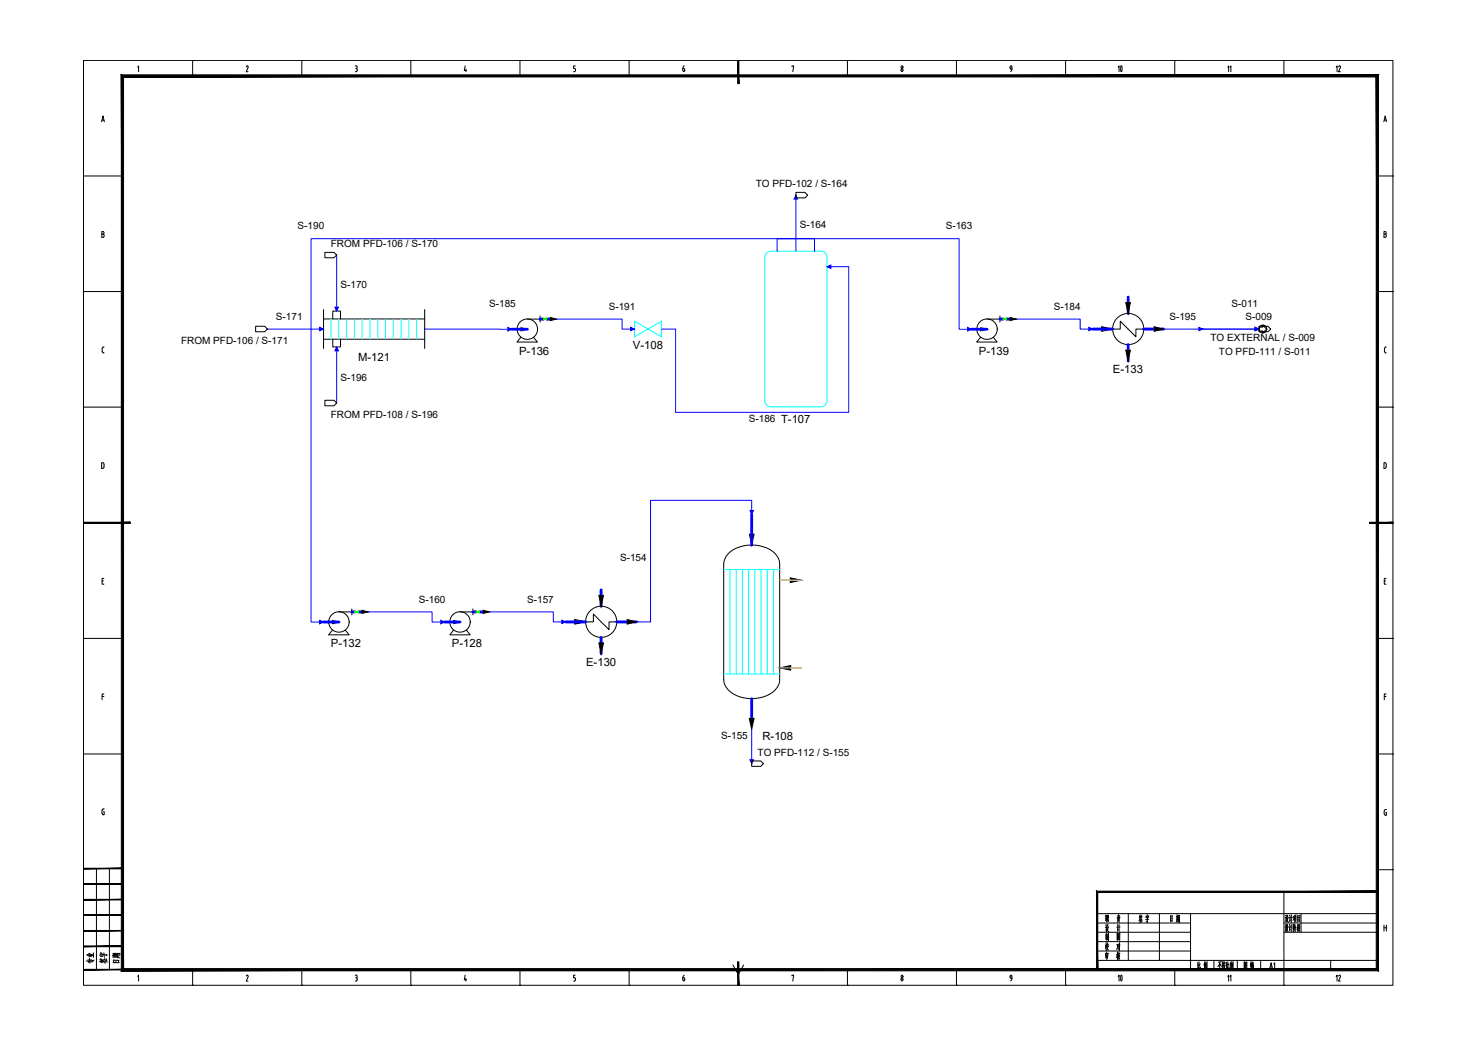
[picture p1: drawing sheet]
<svg xmlns="http://www.w3.org/2000/svg" width="420mm" height="297mm" viewBox="0 0 420 297" stroke-linecap="round" stroke-linejoin="round" font-family="sans-serif">
<g fill="none" stroke="#000" stroke-width=".28">
<path d="M23.7 17.2h372.3v262.9h-372.3zM39.1 19.1l.3-.4v1.7M54.8 17.2h.1M54.8 17.2v4.4M70.3 18.7l.3 .4-.6 1.3h.5M70.3 18.7l-.3 .3M85.8 17.2h.1M85.8 17.2v4.4M101 18.7h.2M101.1 19.5h.3l.1 .5M101.3 18.7l.2 .4-.2 .3M101.5 20l-.2 .3"/>
<path d="M116.8 17.2h.1M116.8 17.2v4.4M132.2 18.7l-.2 1.3h.6M132.4 19.6v.8M147.8 17.2h.1M147.8 17.2v4.4M163.5 18.7h-.4v.8h.4l.1 .3M163.6 19.8v.2M163.6 20l-.3 .3M178.8 17.2h.1M178.8 17.2v4.4M194.1 20l.3 .3 .3-.3"/>
<path d="M194.5 18.7l-.4 .7M209.9 17.2h.1M225.1 18.9v-.2h.5l-.2 1.7M240.9 17.2h.1M240.9 17.2v4.4M256.1 20l.3 .3 .3-.3M256.7 19.8v.2M256.7 19.8l-.3-.3-.3 .5M271.9 17.2h.1M271.9 17.2v4.4M287.7 19.6l-.4 .7M287.7 19.1l-.2-.4a.45 .45 0 0 0-.4 .5 .45 .45 0 0 0 .5 .4v-.5"/>
<path d="M302.9 17.2h.1M302.9 17.2v4.4M334 17.2h.1M334 17.2v4.4M365 17.2h.1M365 17.2v4.4M28.9 34.6l.4-1.6 .4 1.6M29 34.1h.5M101 20.4h.2M163.1 20.4h.2M194.1 20v-.5l.5 .1v.4M393.4 34.6l.4-1.6 .4 1.6"/>
<path d="M393.5 34.1h.6M23.7 50h11.1M391.6 50h4.4M396 50h.1M28.9 65.8l.6 .2v.4l-.2 .1 .3 .5-.1 .4-.6 .1zM28.9 66.5h.4M393.4 65.8l.6 .2v.4l-.2 .1 .3 .5-.1 .4-.6 .1zM393.4 66.5h.4M23.7 82.9h11.1M29 99.1v.8M29.1 99.9l.2 .4M29.6 98.7h-.4l-.1 .4"/>
<path d="M391.6 82.9h4.4M393.6 99.9l.3 .4M394.1 98.7l-.5 .2v1M396 82.9h.1M23.7 115.7h11.1M29.3 100.3h.3M391.6 115.7h4.4M393.9 100.3h.2M396 115.7h.1M29.6 132.6l-.4 .5M29.6 132l-.2-.4-.5-.1v1.7h.3M29.6 132v.7"/>
<path d="M394.1 132.6l-.4 .5M394.1 132l-.2-.4-.5-.1v1.7h.3M394.1 132v.7M396 148.6h.1M29 165.1h.4M29.5 164.4h-.5v1.7h.5M393.5 165.1h.4M394 164.4h-.5v1.7h.5M23.7 181.5h11.1M29 198h.5M29.5 197.3h-.5v1.6M391.6 181.5h4.4"/>
<path d="M393.5 198h.5M394 197.3h-.5v1.6M396 181.5h.1M23.7 214.3h11.1M391.6 214.3h4.4M396 214.3h.1M29.4 230.7h.2v.9l-.4-.1-.2-.4M29.6 229.9l-.5 .3-.1 1M393.5 231.3l.3 .4M393.8 230.1h.3M393.8 230.1l-.2 .2-.1 1M393.9 230.9h.2v.9h-.3"/>
<path d="M27.4 246.9v28.7M31.1 246.9v28.7M311.9 259.7h79.7M320.7 259.7v13.3M326.1 260l.1 .3M329.6 259.7v13.3M338.4 259.7v15.9M365 253.5v26.6M369.9 259.7v5.3M391.6 247.2h4.4M396 247.2h.1M39.1 277.6l.3-.4v1.7"/>
<path d="M54.8 275.6v4.5M70 277.4l.4-.2 .1 .5M70.5 277.8l-.5 1.1h.5M85.8 275.6v4.5M101 277.2l.5 .2v.3l-.2 .2 .2 .4M101 278.9h.2M101.1 277.9h.1M101.5 278.5l-.2 .3M101.5 278.3v.2M116.8 275.6v4.5M132.2 277.2l-.2 1.3h.6M132.4 278.1v.8"/>
<path d="M147.8 275.6v4.5M163.1 278.9h.2M163.3 277.9l.3 .4M163.5 277.2h-.4v.7h.2M163.6 278.3v.2M163.6 278.5l-.3 .3M178.8 275.6v4.5M194.1 278.5l.3 .3 .3-.3M194.4 277.9l.2 .4M194.4 277.9h-.3v.6M194.5 277.2l-.4 .7M194.6 278.3v.2"/>
<path d="M208.4 274.3l1.5 2.7 1.5-2.7M225.1 277.4v-.2h.5l-.2 1.7M240.9 275.6v4.5M256.1 278.3l.3-.4 .3 .4M256.1 278.5l.3 .3 .3-.3M256.1 278.3v.2M256.7 278.3v.2M271.9 275.6v4.5M287.1 277.5l.3-.3 .3 .3M287.1 277.6l.2 .4 .3 .1v-.5M287.7 278.1l-.4 .7M302.9 275.6v4.5"/>
<path d="M311.9 273h79.7M311.9 262.4h26.5M311.9 265h26.5M311.9 267.7h26.5M311.9 270.3h26.5M324 261.6l.1 .3M324.1 260l-.2 .9M324.1 260.5l.1 .3M324.2 261.5l.1 .4M324.3 260.8l.4 .8M324.3 260.7l-.5 1M324.3 260.4l-.3 .1"/>
<path d="M324.4 261.3h-.4M324.5 260.1l-.2 .6M324.5 260.5l.1 .3M324.5 261.5l-.1 .6M324.6 262l-.7 .2M324.7 260.4l-.3 .1M325.8 260.3v.5M326.2 261l-.1 1.2-.1-.3M326.3 260.8h-.4M326.4 260.7l-.2 .4M326.5 260.3v.5M326.5 260.4l-.7 .1"/>
<path d="M326.5 261.3l-.8 .1M332.8 260.3v1.7M333.1 261l-.3 .1M333.2 261.7l-.4 .1M333.2 260.3l-.4 .1M333.2 260.3v1.6M334 275.6v4.5M334.6 260.1v1.3M334.6 261.6l-.2 .5M334.8 261.6v.3M334.8 260.8h-.2M334.8 261.1h-.2"/>
<path d="M334.8 260v1.4M335 260.4l-.6 .1M335 261.4l-.6 .1M335.1 260.2l-.2 2M335.3 260.7l-.2 .1M335.3 261.2l-.2 .1M335.3 260.2v2l-.2-.2M335.3 260.3h-.2M340.5 273.5v1.7M340.8 274.9l-.4 .5M340.8 274.2l-.3 .2M340.9 273.4v1.8l.1 .2h.2v-.5"/>
<path d="M341.2 274l-.3 .6M342.4 273.8v1.7M342.5 273.3l-.2 1.1M342.6 274.4l.1 .3M342.7 273.7l-.2 .9M342.8 274.1h-.2M342.8 274.1l-.2 1.2M342.9 273.6l-.4 .2M342.9 273.9v1M343.1 273.3v2.1l-.2-.3M345.1 273v2.6M346.7 273.9v1.5"/>
<path d="M346.8 273.4l-.6 1.4M346.9 274.1l.3 .6M347.2 273.4l-.9 .1M347.6 273.2v2.2l-.2-.2M347.7 274.3l-.3 .3M347.7 273.9l-.3 .1M347.8 273.6v.5M348 273.9l-.1 .9 .4 .6M348 273.3l.1 .3M348.1 274.4l-.4 1.1M348.3 273.7l-.5 .1M348.3 273.6l-.1 .4"/>
<path d="M348.3 274.4l-.6 .1M348.6 273.5v1.7M348.9 274.9l-.3 .5M348.9 274.2l-.3 .1M349 273.4v1.8l.2 .1h.2v-.5M349.3 273.9l-.3 .7M349.9 273.7v1.7M350 273.3l-.3 1M350 274.4l.1 .3M350.1 273.7l-.1 .9M350.3 274.1h-.2M350.3 274l-.3 1.3"/>
<path d="M350.3 273.6l-.3 .1M350.4 273.9v.9M350.5 273.3v2.1l-.1-.3M351.7 273v2.6M353.7 275.3h.7M353.7 273.4v2M354 274.1l.4 .5M354 274.9l.1 .2M354 274.6l.1 .2M354.1 273.7l-.2 .6M354.2 273.9h-.2M354.3 273.8l-.5 .9"/>
<path d="M354.4 273.4v2M354.4 273.5l-.7 .1M355.5 273.8v.9M355.6 273.3v2.1M355.8 273.9l-.3 .1M355.8 273.8v.9l-.1-.1M355.9 274.4v1M356 273.8v.6M356.1 274.5v.8M356.3 273.8h-.3M356.3 273.8l-.1 .4M356.3 274.2h-.3"/>
<path d="M356.3 274.9h-.4M356.3 275.3l-.4 .1M356.3 273.5h-.4M356.3 274.5h-.4M356.3 274.4v1M365 262.4h26.6M365 265h26.6M365.4 262.8l.1 .4M365.4 260.2l.2 .3M365.5 263.5l-.2 .1M365.5 263.4v1M365.6 260.8l-.3 .1"/>
<path d="M365.6 260.8v1M365.7 264.1l-.3 .6M365.7 261.5l-.2 .5M365.7 263.2l-.1 .6M365.7 263.9l.5 .9M365.7 262.9l.3-.1v.6l.2 .1M365.7 262.8v.4M365.8 261.3l.5 .8M365.8 260.1l-.1 1M366 260.1v.7h.3M366 260.2h-.2M366 263.7l-.3 .1"/>
<path d="M366.1 263.6l-.6 1.2M366.1 261.1h-.4M366.1 261l-.5 1.2M366.6 262.8l.1 .4M366.6 260.1l.2 .4M366.6 263.5h-.2M366.6 263.4v1.1M366.7 260.8h-.2M366.7 260.7v1.2M366.8 264.1l-.2 .5M366.8 261.5l-.2 .4M367.1 262.7v2.1"/>
<path d="M367.1 260v2.2M367.3 263.5l-.5 .1M367.4 260.8l-.6 .1M367.6 262.7v2.1M367.8 262.8l-.1 1.3v-.2M367.8 260.5v.9M367.8 262.9h-.2M367.9 260.5h-.3M368 263.6l-.3 1.2M368 261.3l-.4 .3M368 260.5v1.1M368.1 262.9l.2 .8h.2"/>
<path d="M368.1 262.7l-.3 1M368.2 260.8l-.3 1.4M368.2 260.2v.4M368.2 261.6l.3 .5M368.2 263.5v1.4M368.4 260.6l-.4 .1M368.4 260.5v1.1M368.5 260.1l-.5 .1M368.8 262.9v1.8M368.9 260.2v1.8M369 263.6l-.2 .1M369 263.3h-.2"/>
<path d="M369 263.9l-.3 .2M369 262.8l-.2 .3M369.1 263.9l.5 .8M369.2 262.8l-.1 .9M369.4 262.8v.6l.2 .1M369.4 261.2l-.5 .1M369.4 260.8h-.5M369.4 262.9h-.2M369.4 263.8h-.3M369.5 263.7l-.5 1.1M369.5 261.7l-.6 .1M369.5 260.3l-.6 .1"/>
<path d="M369.5 260.2v1.8M378.3 273v2.6M393.4 263v1.7M393.4 263.7h.7M394.1 263v1.7M54.8 280.1h.1M85.8 280.1h.1M116.8 280.1h.1M147.8 280.1h.1M178.8 280.1h.1M209.9 280.1h.1M240.9 280.1h.1"/>
<path d="M271.9 280.1h.1M302.9 280.1h.1M334 280.1h.1M365 280.1h.1"/>
<circle cx="256.4" cy="19.1" r=".32"/>
<circle cx="256.4" cy="277.5" r=".32"/>
</g>
<g fill="#000" stroke="#000" stroke-width=".28">
<path d="M209.7 17.2l.3 6.6v-6.6zM209.7 17.2l.3 6.6h-.3z"/>
<path d="M34.5 21.3l.6 254v-253.4zM34.5 21.3l.6 254-.6 .7zM35.1 275.3l-.6 .7 356.7-.7zM34.5 276l356.7-.7 .7 .7zM391.2 21.9v253.4l.7 .7zM391.2 21.9l.7-.6v254.7zM35.1 21.9h356.1l.7-.6zM34.5 21.3h357.4l-356.8 .6z"/>
<path d="M23.7 148.4v.4l13.3-.4zM23.7 148.8l13.3-.4v.4z"/>
<path d="M389.3 148.8h6.7v-.4zM389.3 148.4h6.7l-6.7 .4z"/>
<path d="M23.7 255.8h11.1v-.2zM23.7 255.6h11.1l-11.1 .2z"/>
<path d="M23.7 251.4h11.1v-.2zM23.7 251.2h11.1l-11.1 .2z"/>
<path d="M23.7 247h11.1v-.2zM23.7 246.8h11.1l-11.1 .2z"/>
<path d="M312.1 253.7h79.5v-.4zM311.7 253.3h79.9l-79.5 .4zM311.7 253.3l.4 22.3v-21.9zM311.7 253.3l.4 22.3h-.4z"/>
<path d="M23.7 275.7h11.1v-.2zM23.7 275.5h11.1l-11.1 .2z"/>
<path d="M23.7 269.1h11.1v-.2zM23.7 268.9h11.1l-11.1 .2z"/>
<path d="M23.7 264.7h11.1v-.2zM23.7 264.5h11.1l-11.1 .2z"/>
<path d="M23.7 260.2h11.1v-.2zM23.7 260h11.1l-11.1 .2z"/>
<path d="M209.7 273.4v6.7h.3zM209.7 273.4h.3v6.7z"/>
</g>
<g fill="none" stroke="#00f" stroke-width=".8">
<path d="M145.5 93.6h4.4M153.5 90.7h.9M155.5 90.7h.9M276.2 93.6h4.4M284.3 90.7h.8M286.2 90.7h.9M310.6 93.5h5.7M320.7 84.4v4.7M320.7 97.9v4.7M325.1 93.5h5.7M213.7 146.2v8.7M92 176.8h4.3"/>
<path d="M100 173.9h.9M101.9 173.9h1M126.4 176.8h4.4M134.4 173.9h.9M136.3 173.9h1.1M160.8 176.8h5.7M170.9 167.7v4.6M175.3 176.8h5.7M170.9 181.2v4.6M213.7 198.6v5.6"/>
</g>
<g fill="#000" stroke="#000" stroke-width=".28">
<path d="M148.1 93.2l1.8 .4-1.8 .5zM156.4 90.2l1.8 .5-1.8 .4zM278.8 93.2l1.8 .4-1.8 .5zM287.1 90.2l1.8 .5-1.8 .4zM313.2 92.9l3.1 .6-3.1 .7zM320 86h1.3l-.6 3.1zM328.1 92.9l2.7 .6-2.7 .7zM320 99.5h1.3l-.6 3.1zM213 151.8h1.4l-.7 3.1zM94.6 176.4l1.7 .4-1.7 .5zM102.9 173.5l1.8 .4-1.8 .5zM129 176.4l1.8 .4-1.8 .5z"/>
<path d="M137.4 173.5l1.7 .4-1.7 .5zM163.4 176.1l3.1 .7-3.1 .6zM170.3 169.2h1.3l-.7 3.1zM178.3 176.1l2.7 .7-2.7 .6zM224.6 164.2l3.1 .7-3.1 .7zM170.3 182.7h1.3l-.7 3.1zM221.6 189.9l3.2-.7v1.3zM213 204.2h1.4l-.7 3.1z"/>
</g>
<g fill="none" stroke="#000" stroke-width=".28">
<path d="M92 90.7h28.7M92 96.4h28.7M92 88v11M94.6 90.7v-2.3h2.2v2.3M94.6 96.4v2.2h2.2v-2.2M120.7 88v11M148.1 95.9l-1.1 1.3h5.8l-1.1-1.3M149.9 90.7h3.6M153.5 89.8v1.8M278.8 95.9l-1.1 1.3h5.7l-1-1.3M280.6 90.7h3.7M284.3 89.8v1.8"/>
<path d="M316.3 93.5h2.2v-2.2l4.4 4.4v-2.2h2.2M207 157.4a10.3 10.3 0 0 1 13.4 0 4.3 4.3 0 0 1 1.2 3v32.8a5.7 5.7 0 0 1-4.6 4.9 9.9 9.9 0 0 1-10.6-2.7l-.6-1.5-.1-.7v-32.8a4.6 4.6 0 0 1 1.3-3zM94.5 179.1l-1.1 1.4h5.9l-1.1-1.4M96.3 173.9h3.7M100 173.1v1.7M128.9 179.1l-1 1.4h5.8l-1.1-1.4M130.8 173.9h3.6M134.4 173.1v1.7M166.5 176.8h2.2v-2.3l4.4 4.5v-2.2h2.2"/>
<circle cx="149.9" cy="93.6" r="2.9"/>
<circle cx="280.6" cy="93.6" r="2.9"/>
<circle cx="320.7" cy="93.5" r="4.4"/>
<circle cx="96.4" cy="176.8" r="2.9"/>
<circle cx="130.8" cy="176.8" r="2.9"/>
<circle cx="170.9" cy="176.7" r="4.4"/>
</g>
<path d="M154.4 90.4v.6l1.1-.6v.6zM154.9 90.7h.1M285.1 90.4v.6l1.1-.6v.6zM285.6 90.7h.1M100.9 173.6v.6l1-.6v.6zM101.4 173.9h.1M135.3 173.6v.6l1-.6v.6zM135.8 173.9h.1" fill="none" stroke="#0f0" stroke-width=".28"/>
<g fill="none" stroke="#0ff" stroke-width=".28">
<path d="M94.1 90.7v5.7M96.3 90.7v5.7M98.5 90.7v5.7M100.7 90.7v5.7M102.9 90.7v5.7M105.2 90.7v5.7M107.4 90.7v5.7M109.6 90.7v5.7M111.8 90.7v5.7M114 90.7v5.7M116.2 90.7v5.7M118.4 90.7v5.7"/>
<path d="M205.7 161.9h15.9M207.5 161.9v29.7M209.3 161.9v29.7M211.1 161.9v29.7M212.8 161.9v29.7M214.6 161.9v29.7M216.4 161.9v29.7M218.1 161.9v29.7M219.9 161.9v29.7M205.7 191.6h15.9"/>
</g>
<path d="M221.6 164.9h6.1M221.6 189.9h6.1h-2.9" fill="none" stroke="#ffbf00" stroke-width=".38"/>
<!-- layer: EQUIPMENT -->
<path d="M217.4 73.2a1.76 1.76 0 0 1 1.7-1.8h14.2a1.76 1.76 0 0 1 1.8 1.8M217.4 73.2v40.7M235.1 73.2v40.7M180.4 91.3l7.7 4.4v-4.4l-7.7 4.4zM217.4 113.9a1.76 1.76 0 0 0 1.7 1.7h14.2a1.76 1.76 0 0 0 1.8-1.7" fill="none" stroke="#0ff" stroke-width=".28"/>
<!-- layer: STREAM -->
<g fill="none" stroke="#00f" stroke-width=".28">
<path d="M226.3 55.5v15.9M95.7 72.5v15.9M220.9 71.4v-3.6h51.8v25.8h3.5M231.5 71.4v-3.6h-143.1v109h3.6M235.1 75.8h6.2v41.4h-49.2v-23.7h-4M76 93.5h16M95.7 98.6v15.9M120.7 93.5l24.8 .1M158.2 90.7h18.7v2.8h3.5M288.9 90.7h18.2v2.8h3.5M330.8 93.5h27.1M213.7 146.2v-4h-28.8v34.6h-3.9"/>
<path d="M104.7 173.9h18.1v2.9h3.6M139.1 173.9h18.2v2.9h3.5M213.7 207.3v9.8"/>
</g>
<!-- layer: STREAM_ARROW -->
<g fill="#00f" stroke="#00f" stroke-width=".28">
<path d="M356.8 93l1.1 .5-1.1 .5z"/>
<path d="M213.2 145.1h1l-.5 1.1z"/>
<path d="M213.2 216h1l-.5 1.1z"/>
<path d="M159.7 176.3l1.1 .5-1.1 .4z"/>
<path d="M125.3 176.3l1.1 .5-1.1 .5z"/>
<path d="M275.1 93.1l1.1 .5-1.1 .5z"/>
<path d="M226.3 55.5l.4 1.1h-1z"/>
<path d="M95.2 87.3h1l-.5 1.1z"/>
<path d="M90.9 93l1.1 .5-1.1 .5z"/>
<path d="M309.5 93l1.1 .5-1.1 .5z"/>
<path d="M144.4 93.1l1.1 .5-1.1 .5z"/>
<path d="M235.1 75.8l1.1-.5v1z"/>
<path d="M90.9 176.3l1.1 .5-1.1 .5z"/>
<path d="M179.3 93l1.1 .5-1.1 .5z"/>
<path d="M340.8 93l1.2 .5-1.2 .5z"/>
<path d="M95.7 98.6l.5 1.1h-1z"/>
</g>
<!-- layer: CONNECTOR -->
<g fill="none" stroke="#000" stroke-width=".28">
<path d="M226.3 54.7h2.5l.8 .8-.8 .7h-2.5zM92.4 71.7h2.5l.8 .8-.8 .8h-2.5zM72.7 92.7h2.6l.7 .8-.7 .8h-2.6zM357.9 92.7h2.6l.7 .8-.7 .8h-2.6zM358 93h1v-.6l1.1 1.1-1.1 1.1v-.5h-1zM92.4 113.8h2.5l.8 .7-.8 .8h-2.5zM213.7 216.3h2.6l.7 .8-.7 .7h-2.6z"/>
<circle cx="359" cy="93.5" r="1.12"/>
</g>
<g font-size="6.6">
<text x="315.7" y="22.2">10</text>
<text x="315.7" y="280.8">10</text>
</g>
<g font-size="5.3">
<text x="312.9" y="266">设 计</text>
<text x="27.5" y="275.2" transform="rotate(-90 27.5 275.2)">专业</text>
<text x="31.4" y="275.2" transform="rotate(-90 31.4 275.2)">签字</text>
<text x="34.9" y="274.8" transform="rotate(-90 34.9 274.8)">日期</text>
<text x="312.9" y="271.3">校 对</text>
</g>
<g font-size="4.4">
<text x="382.1" y="21.5" transform="rotate(-90 382.1 21.5)">12</text>
<text x="363.4" y="276.6" transform="rotate(-90 363.4 276.6)">A1</text>
<text x="382.1" y="280.1" transform="rotate(-90 382.1 280.1)">12</text>
</g>
<g font-size="3.5">
<text x="350.7" y="21.5" transform="rotate(-90 350.7 21.5)">11</text>
<text x="350.7" y="280.1" transform="rotate(-90 350.7 280.1)">11</text>
</g>
<g font-size="3.2">
<text x="147.6" y="100.8">P-136</text>
<text x="179.9" y="99.3">V-108</text>
<text x="278.3" y="100.8">P-139</text>
<text x="101.8" y="102.6">M-121</text>
<text x="316.4" y="106.2">E-133</text>
<text x="94.1" y="184">P-132</text>
<text x="128.5" y="184">P-128</text>
<text x="166.6" y="189.4">E-130</text>
<text x="216.7" y="210.5">R-108</text>
</g>
<g font-size="2.8">
<text x="214.9" y="53.2">TO PFD-102 / S-164</text>
<text x="84.6" y="65.2">S-190</text>
<text x="227.4" y="64.8">S-164</text>
<text x="268.8" y="65.2">S-163</text>
<text x="94.1" y="70.3">FROM PFD-106 / S-170</text>
<text x="96.8" y="81.8">S-170</text>
<text x="139.1" y="87.4">S-185</text>
<text x="173" y="88">S-191</text>
<text x="299.6" y="88.3">S-184</text>
<text x="350.1" y="87.3">S-011</text>
<text x="78.4" y="91.1">S-171</text>
<text x="332.4" y="91.1">S-195</text>
<text x="354.1" y="90.9">S-009</text>
<text x="51.5" y="97.8">FROM PFD-106 / S-171</text>
<text x="344.1" y="97.1">TO EXTERNAL / S-009</text>
<text x="346.5" y="100.9">TO PFD-111 / S-011</text>
<text x="96.8" y="108.4">S-196</text>
<text x="94.1" y="118.8">FROM PFD-108 / S-196</text>
<text x="212.9" y="119.9">S-186 T-107</text>
<text x="176.3" y="159.5">S-154</text>
<text x="119.1" y="171.3">S-160</text>
<text x="149.8" y="171.5">S-157</text>
<text x="205" y="210">S-155</text>
<text x="215.4" y="214.9">TO PFD-112 / S-155</text>
</g>
</svg>
